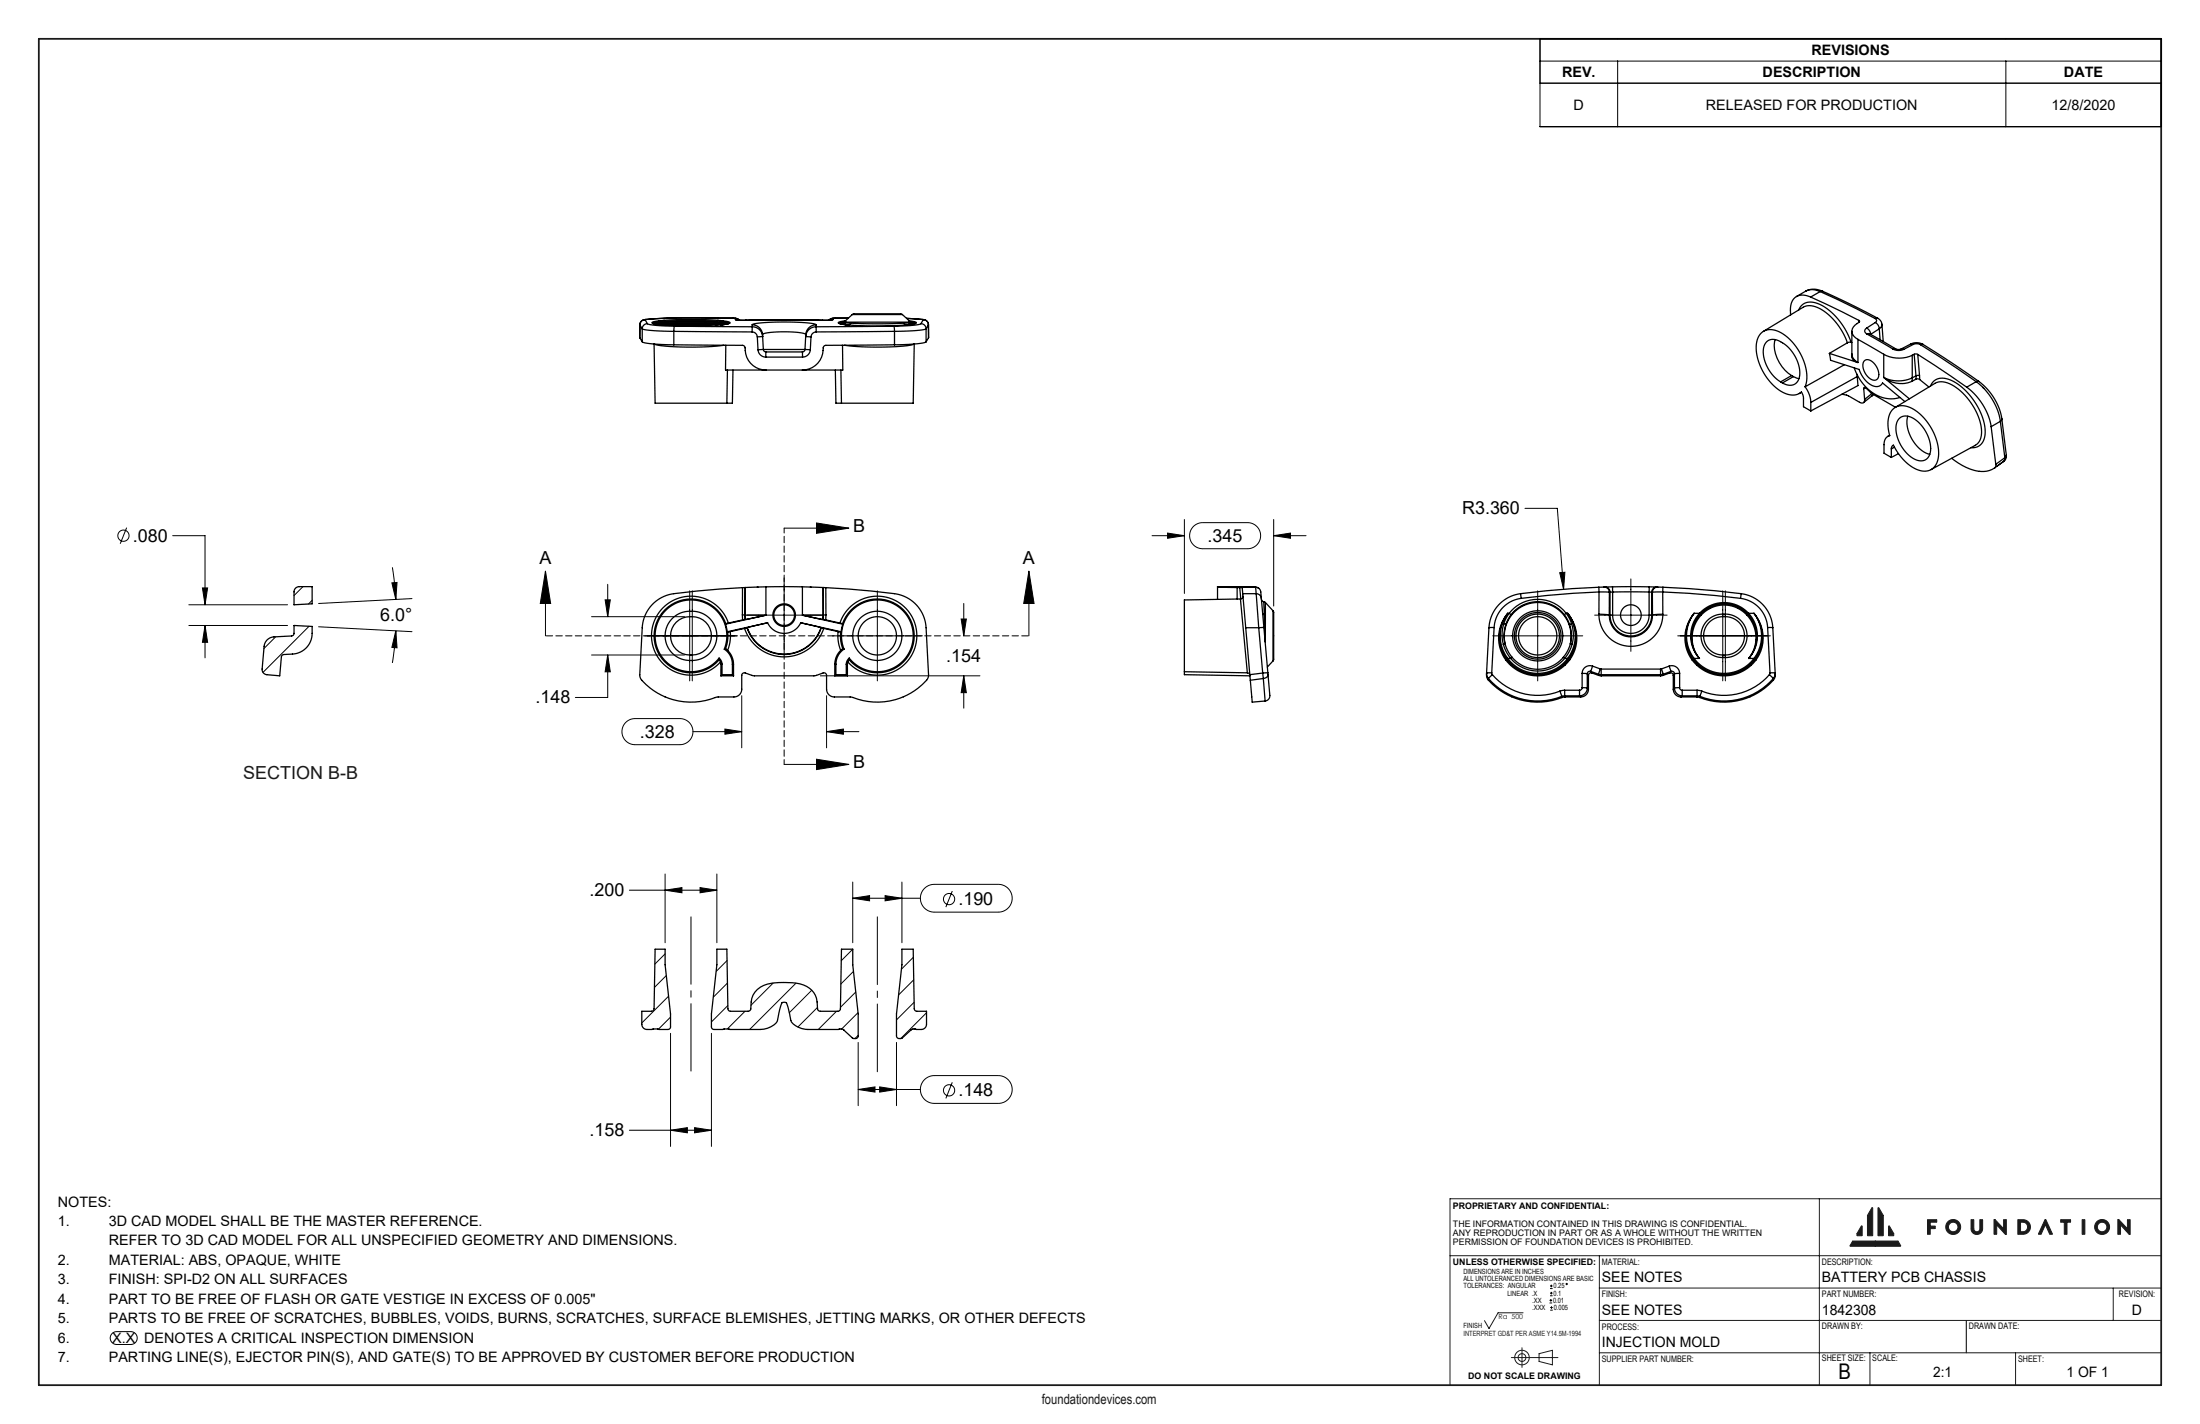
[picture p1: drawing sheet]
<svg xmlns="http://www.w3.org/2000/svg" width="432mm" height="279mm" viewBox="0 0 432 279" stroke-linecap="round" stroke-linejoin="round" font-family="sans-serif">
<g fill="none" stroke="#000" stroke-width=".2">
<path d="M304.1 255.7h.5M304.1 255.1h.5M304.2 252.8h.5M304.2 252.3h.5M304.2 254.2h.5M304.2 253.7h.5M304.3 257.1h.5M304.3 256.6h.5M304.4 254.9v.5M304.5 252.1v.5M304.5 253.5v.5M304.5 256.3v.5"/>
<path d="M385.9 259.1v6.3"/>
<circle cx="307.5" cy="251.9" r=".13"/>
</g>
<g fill="none" stroke="#191924" stroke-width=".2">
<path d="M357.1 235.2v36.6M367.4 237l.2 .1v5.3l-1 .1-.1-4zM368.6 237h.2l.8 1.5-.1 4-.9-.1zM378.3 239.3l1.8 .1v.4h-1.3v.8h1v.4l-1 .1v1.1l-.5-.1zM386.9 239.3l.5 .1v1.7a.59 .59 0 0 0 .6 .6 .59 .59 0 0 0 .6-.6v-1.7l.5-.1v1.8a1.14 1.14 0 0 1-1.1 1.1 1.14 1.14 0 0 1-1.1-1.1zM396.1 239.3h1a1.43 1.43 0 0 1 1.4 1.4 1.43 1.43 0 0 1-1.4 1.5l-1-.1zM396.6 239.8a1.01 1.01 0 0 1 1.4 .9 1.01 1.01 0 0 1-1.4 1zM401.4 239.3h.2l1.2 2.9-.5-.1-.8-1.8-.9 1.8h-.5zM404.5 239.3h1.9v.5h-.7v2.4l-.5-.1v-2.3h-.7zM408.7 239.3l.5 .1-.1 2.8-.4-.1zM424.1 235.2h-139.5v36.6M284.6 246.4h139.6"/>
<path d="M298.9 257.6h-4.9l-1.7 3.1-.9-1.6M313.9 252.7h110.3M313.9 246.4v25.4M313.9 259.1h110.2M363.6 243.5h8.9l.6 .9-9.9 .1zM365.3 240.6h.2v1.8h-1v-.4zM370.7 240.6h.1l.9 1.4-.1 .5-.9-.1zM391.9 240.3v1.8l-.5 .1v-2.9h.2l1.7 1.8M391.9 240.3h.1M391.9 240.3l1.7 1.9h.2l-.1-2.9-.4 .1v1.7M393.3 241.1h.1M414.8 252.7v6.4"/>
<path d="M416.2 240.3v1.8l-.5 .1v-2.9h.2l1.7 1.8M416.2 240.3h.1M416.2 240.3l1.7 1.9h.2l-.1-2.9-.4 .1v1.7M417.6 241.1h.1M296.6 266.4h9.2M298.7 264.4v3.9M302.1 265.6l2.6-.7v2.9l-2.6-.7zM313.9 265.4h110.3M367 265.4v6.4M395.6 265.4v6.4"/>
<circle cx="383.4" cy="240.7" r=".94"/>
<circle cx="383.4" cy="240.7" r="1.47"/>
<circle cx="412.6" cy="240.7" r=".94"/>
<circle cx="412.6" cy="240.7" r="1.47"/>
<circle cx="298.7" cy="266.4" r="1.43"/>
<circle cx="298.7" cy="266.4" r=".76"/>
</g>
<path d="M7.6 7.6h416.6v264.2h-416.6z" fill="none" stroke="#191924" stroke-width=".35"/>
<path d="M367.4 237l-.9 1.5 .1 4 1-.1v-5.3zM365.3 240.6l-.8 1.4v.5l1-.1v-1.8zM368.6 237v5.4l1 .1v-4l-.8-1.5zM370.7 240.6v1.8l.9 .1 .1-.5-.9-1.4zM363.6 243.5l-.5 .9 .1 .1 9.9-.1-.6-.9zM378.3 239.3v2.8l.5 .1v-1.1l1-.1v-.4h-1v-.8h1.3v-.4zM381.9 240.7a1.47 1.47 0 0 0 2.9 0 1.47 1.47 0 0 0-2.9 0zM382.4 240.7a.95 .95 0 0 1 1.9 0 .95 .95 0 0 1-1.9 0zM386.9 239.3v2.1a1.14 1.14 0 0 0 1.2 .8 1.14 1.14 0 0 0 1-1.1v-1.8l-.5 .1v1.8l-.2 .4-.4 .1-.4-.1-.2-.4v-1.8zM396.1 239.3v2.8l1 .1a1.43 1.43 0 0 0 1.4-1.5 1.43 1.43 0 0 0-1.4-1.4zM396.6 239.8l.8 .1 .5 .4v.7l-.4 .6-.9 .1zM391.4 239.3v2.8h.5v-1.8l1.7 1.9h.2v-2.9l-.5 .1v1.7l-1.7-1.8zM401.4 239.3l-1.3 2.8h.5l.9-1.8 .8 1.8 .5 .1-1.2-2.9zM408.7 239.3v2.8l.4 .1 .1-2.8zM411.1 240.7a1.5 1.5 0 0 0 3 0 1.5 1.5 0 0 0-3 0zM411.6 240.7a.95 .95 0 0 1 1.9 0 .95 .95 0 0 1-1.9 0zM415.7 239.3v2.8h.5v-1.8l1.7 1.9h.2v-2.9l-.5 .1v1.7l-1.7-1.8zM404.5 239.3v.5h.7v2.3l.4 .1 .1-2.4h.7v-.4z" fill-rule="evenodd" fill="#191924"/>
<g fill="none" stroke="#000" stroke-width=".2">
<path d="M302.3 16.3h121.9M302.3 12h121.9M302.3 7.6h121.9v17.3h-121.9zM317.5 12v12.9M393.7 12v12.9M299.3 99.7h6.4l1.2 15.9M24.9 103.5l-1.3 3.2M33.9 105.1h6.3v13.6M37.1 118.7h19.3M39.7 115.4h1l-.5 3.3zM59.5 115.1l-1.8 1.8M61.3 117.8l-.8 .7"/>
<path d="M76.9 114.4l1-.1-.2 3.3zM77 111.3l.7 6.3M80.9 117.4l-18.4 1M107.1 112.1l1 6.3h-2.1zM107.1 112.1v12.7M118.8 117.7h1l-.5 3.3zM119.3 114.6v6.4M135.4 115.9v17.7M135.9 115.9v17.7M153.9 103.6h12.7M153.9 113.4v14.6M160.3 102.6l6.3 1-6.3 1z"/>
<path d="M172.2 115.9v17.7M189.2 118.4v6.4M201.9 112.1l1.1 6.3h-2.1zM201.9 112.1v12.7M226.1 105.1h6.4M229.2 104.6l3.3 .5-3.3 .5zM232.5 101.9v14.5M234.2 103.3a2.56 2.56 0 0 1 1.8-.8h8.9a2.56 2.56 0 0 1 2.5 2.6 2.56 2.56 0 0 1-2.5 2.6h-8.9a2.56 2.56 0 0 1-2.3-1.6 2.56 2.56 0 0 1 .5-2.8zM250 105.1l3.3-.5v1zM250 101.9v17M250 105.1h6.3M301.8 115.9v17.7"/>
<path d="M306.1 112.4l1-.1-.2 3.3zM320.1 113.6v14.2M338.1 115.9v17.7M338.6 115.9v17.7M37.1 122.7h19.3M40.2 122.7v6.4M40.2 122.7l.5 3.3h-1zM54.1 124.9l-2.3 2.4M60.7 122.9l-9.1 9M62.5 123l18.4 .9M77.7 123.8l.2 3.3-1-.1zM77.7 123.8l-.7 6.3"/>
<path d="M116.1 121h18.3M116.1 128.5h18.3M119.3 128.5l.5 3.3h-1zM119.3 128.5v8.3h-6.4M126.5 124.8h18.2M145.6 136.5v10.2M146.6 120.7h14.6M161 132.6h31.3M162.2 136.5v10.2M163.4 124.8h17.6M188.7 121.5h1l-.5 3.3zM189.2 132.6l.5 3.3h-1z"/>
<path d="M189.2 132.6v6.4M293 124.8h17.6M313 120.7h14.2M329.3 124.8h18.2M122.8 141.8a2.56 2.56 0 0 1 1.8-.8h8.8a2.56 2.56 0 0 1 2.6 2.6 2.56 2.56 0 0 1-2.6 2.5h-8.8a2.56 2.56 0 0 1-2.3-1.5 2.56 2.56 0 0 1 .5-2.8zM136 143.6h9.6M142.3 143l3.3 .6-3.3 .5zM153.9 150h12.7M160.3 149l6.3 1-6.3 1zM162.2 143.6l3.3-.6v1.1zM162.2 143.6h6.4M123.5 174.7h17.2"/>
<path d="M130.5 174.7l3.3-.5v1zM130.5 171.5v13.5M137.4 174.2l3.3 .5-3.3 .5zM140.7 171.5v13.5M167.4 176.2l3.3-.5v1zM167.4 173.1v11.9M167.4 176.2h13.2M173.7 175.7l3.3 .5-3.3 .5zM177 173.1v11.9M181.4 174.3a2.73 2.73 0 0 1 2-.8h12.5a2.73 2.73 0 0 1 2.8 2.7 2.73 2.73 0 0 1-2.8 2.8h-12.5a2.73 2.73 0 0 1-2.5-1.7 2.73 2.73 0 0 1 .5-3zM186.9 174.8l-1.3 3.2M130.5 187.2l-2 2"/>
<path d="M130.7 191.5l-2.3 2.2M131.2 195.5l-5.2 5.2M131.6 199.6l-2.4 2.3M142.7 188.5l-2.1 2.1M142.8 192.9l-2.8 2.7M142.9 197.3l-3.3 3.2M146.2 198.4l-3.5 3.5M151.7 192.9l-4.3 4.3M156.2 192.9l-9.1 9.1M159.3 194.3l-4.4 4.4M160.4 197.7l-3.8 3.8M164.2 198.4l-3.6 3.6"/>
<path d="M167.4 186.3l-2.3 2.2M167.5 190.6l-2.5 2.5M168 194.6l-3 3M168.4 198.7l-3.2 3.2M179.3 187.8l-2.4 2.4M179.3 192.2l-2.9 3M179.4 196.7l-3.4 3.4M181.8 198.7l-5 5.1M131.6 202.8v22.1M139.6 202.8v22.1M168.4 213.8l3.3-.5v1zM168.4 203.1l-.6 .7"/>
<path d="M168.4 204.5v12.4M168.4 213.8h12.2M172.7 213.3l3.3 .5-3.3 .5zM176 204.5v12.4M181.4 211.8a2.73 2.73 0 0 1 2-.8h12.5a2.73 2.73 0 0 1 2.8 2.8 2.73 2.73 0 0 1-2.8 2.7h-12.5a2.73 2.73 0 0 1-2.5-1.7 2.73 2.73 0 0 1 .5-3zM186.9 212.4l-1.3 3.1M123.5 221.8h16.1M131.6 221.8l3.3-.5v1zM136.3 221.3l3.3 .5-3.3 .5zM22 261.6l.7-.3h3a1.26 1.26 0 0 1 1.2 1.2 1.26 1.26 0 0 1-1.2 1.3h-2.8a1.26 1.26 0 0 1-1.2-.8 1.26 1.26 0 0 1 .3-1.4z"/>
<circle cx="24.2" cy="105.1" r="1.1"/>
<circle cx="186.3" cy="176.4" r="1.1"/>
<circle cx="186.3" cy="213.9" r="1.1"/>
</g>
<path d="M201.9 124.8h-94.8" fill="none" stroke="#000" stroke-width=".2" stroke-dasharray="1.3 .6" stroke-dashoffset="-.1"/>
<path d="M153.9 103.6v46.4" fill="none" stroke="#000" stroke-width=".2" stroke-dasharray="1.3 .6" stroke-dashoffset=".3"/>
<path d="M172.2 179.9v30.4" fill="none" stroke="#000" stroke-width=".2" stroke-dasharray="15.2 1.3 1.3 1.3" stroke-dashoffset="1.9"/>
<path d="M135.6 179.9v30.3" fill="none" stroke="#000" stroke-width=".2" stroke-dasharray="15.2 1.3 1.3 1.3" stroke-dashoffset="2"/>
<g fill="#000">
<path d="M201.9 112.1l1.1 6.3h-2.1zM107.1 112.1l1 6.3h-2.1zM160.3 102.6l6.3 1-6.3 1zM160.3 149l6.3 1-6.3 1z"/>
<path d="M118.8 117.7h1l-.5 3.3zM119.3 128.5l.5 3.3h-1zM162.2 143.6l3.3-.6v1.1zM142.3 143l3.3 .6-3.3 .5zM229.2 104.6l3.3 .5-3.3 .5zM250 105.1l3.3-.5v1zM306.1 112.4l.8 3.2 .2-3.3zM172.7 213.3l3.3 .5-3.3 .5zM168.4 213.8l3.3-.5v1zM167.4 176.2l3.3-.5v1zM173.7 175.7l3.3 .5-3.3 .5zM130.5 174.7l3.3-.5v1zM137.4 174.2l3.3 .5-3.3 .5zM131.6 221.8l3.3-.5v1zM136.3 221.3l3.3 .5-3.3 .5zM39.7 115.4h1l-.5 3.3zM40.2 122.7l.5 3.3h-1zM77.7 123.8l.2 3.3-1-.1zM76.9 114.4l1-.1-.2 3.3z"/>
<path d="M189.2 132.6l.5 3.3h-1zM188.7 121.5h1l-.5 3.3z"/>
</g>
<g fill="none" stroke="#000" stroke-width=".25">
<path d="M354.4 57.1a3.6 3.6 0 0 1 3.3 .1M354.4 57.1a3.1 3.1 0 0 1 2.8 .1M354.4 57.1l-1.8 1.1M355.4 58.3a2.51 2.51 0 0 0-3.7 1l-.3 1v1.5M355.4 58.3l9.4 4.6M357.2 57.2l7.2 3.4 3.6 1.9M357.2 57.2l-1.8 1.1M357.7 57.2l5.4 2.4 5.4 2.8M357.7 57.2h-.5M125.6 66.3h.1M125.6 66.3l.5 .8M125.6 63.7v2.6"/>
<path d="M125.6 63.7h.1M125.6 63.7l.5 .8M126.1 64.5a22.8 22.8 0 0 0 6.2 .5M126.1 67.1a19.7 19.7 0 0 0 6.2 .6M126.1 64.5v2.6M126.6 62.7a1.02 1.02 0 0 0-1 1M126.6 62.7l.5 .8M126.6 62.7l-.3 .1a1.02 1.02 0 0 0-.7 .9M126.7 62.7h-.1M127.1 63.5a16 16 0 0 0 5.3 .5M127.1 63.5a1.02 1.02 0 0 0-1 1M128.1 63.4l1.6 .3"/>
<path d="M128.4 67.5l.2 11.6h14.1M128.4 67.5a36.4 36.4 0 0 0 10.4 .5l3.3-.3M129.2 63.4h.1M129.2 63.4l-.1 .1 1.7 .2M129.2 63.4l1.8 .2M129.3 63.4l-1 .1 1.4 .2M129.3 62.9l-1.4 .4 .4 .2 1.4 .2M129.3 62.9l.2 .3M129.4 63.4h-.2M129.4 63.4h1.8M129.5 63.2l.2 .2M129.5 63.2l-1.1 .1-.3 .1"/>
<path d="M129.7 63.7h1.1M130.3 62.9l5.1-.2 5.5 .2M130.3 62.9h-1M130.3 62.9l.2 .2M130.5 63.1l-1 .1M130.5 63.1h10.3M130.5 63.1l4.9-.2 5.4 .2M130.8 63.7l4.6 .2 5-.2M131 63.6l-.2 .1M131 63.6h1.7M131.2 63.4l-.2 .2M131.2 63.4h1.6"/>
<path d="M132.3 67.7l13.4 .1 .5 .3a4.2 4.2 0 0 0 4.1 4.5M132.3 65l15.3 .1M132.3 65v2.7M132.4 64l15.3 .1M132.4 64l-.1 1M132.7 63.6h5.8M132.8 63.4h5.6M132.8 63.4l-.1 .2M138.4 63.4l.1 .2M138.4 63.4h1.7M140 62.4h-6.8l-6.5 .3M140 62.4h.9"/>
<path d="M140 62.4h-7l-6.4 .3M140 62.4h.1M140.1 63.4l.2 .2M140.1 63.4h1.8M140.3 63.6h-1.8M140.3 63.6l.1 .1M140.4 63.7h1.1M140.8 63.1l.9 .1M140.9 62.4h2.9M140.9 62.4h.1M140.9 62.9h1M140.9 62.9l-.1 .2"/>
<path d="M141.7 63.2l-.2 .2M141.7 63.2l1.4 .2M141.9 63.4h.1M141.9 63.4l1.1 .1-1.5 .2M141.9 62.9l1.1 .2 .3 .2-.4 .2-1.4 .2M141.9 62.9l-.2 .3M142 63.4h.1M142 63.4l-1.7 .2M142 63.4l.2 .1-1.8 .2M142.5 67.7l-.1 4.9h7.9M142.8 72.6l-.1 6.5M143.1 63.4l-1.6 .3"/>
<path d="M143.8 62.4l.8 .1 .5 .3-.8-.3M143.8 62.4l.5 .1M143.8 62.4h.1M143.9 72.6l-.2 6.5h-1M144.3 62.7l2.1 .1M144.3 62.7l.4 .1M144.3 62.5v.2M144.7 62.8h1.7M146.4 62.8h.1M147.6 65.1a1.03 1.03 0 0 1 1 1M147.6 63.7a2.03 2.03 0 0 1 2.1 2M147.6 63.7a18.2 18.2 0 0 1 6.3-.5h1.8a11.5 11.5 0 0 1 4.5 .5"/>
<path d="M147.6 63.7l.1 .4M147.7 64.1a1.89 1.89 0 0 1 1.9 1.9l-1 .1M147.7 64.1l-.1 1M147.9 62.8h.1M147.9 62.8h-1.5M148.1 62.8h-.2M148.1 62.8h11.6M148.1 62.8h.1M148.6 66.1l.2 2.5M148.8 68.6a1.53 1.53 0 0 0 1.5 1.5M149.7 65.7a4.6 4.6 0 0 1 2.8-.6l4 .1 1.1 .2 .6 .3M149.7 65.7l.1 2.9"/>
<path d="M149.8 68.6l.1 .3 .4 .2M149.8 68.6h-1M149.8 68.6h8.2M150.3 70.1h7.2M150.3 72.6h7.2M150.3 69.1v1M150.3 69.1h7.2M157.5 69.1v1M158 68.6l-.1 .3-.4 .2M158 68.6h1M158.2 65.7l-.2 2.9M159 68.6a1.53 1.53 0 0 1-1.5 1.5"/>
<path d="M159.2 66.1l-.2 2.5M159.7 62.8h.2M159.7 62.8h.1M159.9 62.8h1.6M159.9 62.8h.1M160.2 64.1a1.89 1.89 0 0 0-2 1.9l1 .1M160.2 64.1v1M160.2 63.7a2.03 2.03 0 0 0-2 2M160.2 63.7v.4M160.2 65.1a1.03 1.03 0 0 0-1 1M161.5 62.8h-.1M163.1 62.8h-1.6"/>
<path d="M163.5 62.7l-2.1 .1M163.5 62.7l-.4 .1M163.5 62.5v.2M164 72.6l.1 6.5h1.1M164 62.4l-.8 .1-.5 .3 .8-.3M164 62.4l-.5 .1M164 62.4h.1M165 72.6l.2 6.5M165.4 67.7v4.9h-7.9M165.5 63.4l-.3 .1 .3 .1M165.5 63.4l-.7 .1 1.5 .2M165.5 63.6l1.1 .1"/>
<path d="M165.6 63.3h.4M165.6 63.3h.1M165.6 63.3l-.2 .1M165.6 63.2v.1M165.7 63.2l-1 .2 1.6 .3M165.9 62.9l-1.1 .2-.3 .2 .4 .2 1.4 .2M166 63.3l1 .1M166 63.3l-.5 .3M166 63.2h12.3M166 63.2v.1M166 63.2h-.4M166.3 63.7h.3"/>
<path d="M166.5 62.4h-2.5M166.6 63.7a65.3 65.3 0 0 0 11.2 0M167 63.4l-.4 .3M167 63.4l5.2 .1 5.2-.1M167.3 61.7l.3-.1h9.2l.3 .1M167.3 61.7h9.8M167.3 61.7l-1.7 1.5M175.4 64l-15.2 .1M175.4 64l.2 1M175.6 65l-15.4 .1M175.6 67.7l-13.5 .1-.5 .3a4.2 4.2 0 0 1-4.1 4.5M175.6 65v2.7"/>
<path d="M177.1 61.7l1.7 1.5M177.4 63.4l.4 .3M177.8 63.7h.3M178.3 63.2l.1 .1M178.3 63.2h.5M178.4 63.3l-1 .1M178.4 63.3l.5 .3M178.5 62.9h.1M178.5 62.9l1.4 .4-.4 .2-1.4 .2M178.7 63.2l1 .2-1.6 .3M178.8 63.2v.1M178.8 63.3h-.4"/>
<path d="M178.8 63.3l.2 .1M178.9 63.6l-1.1 .1M178.9 63.4l.7 .1-1.5 .2M178.9 63.4l.3 .1-.3 .1M179.4 67.5a36.4 36.4 0 0 1-10.4 .5l-3.3-.3M179.4 67.5l-.2 11.6h-14M180.8 63.5a16 16 0 0 1-5.4 .5M180.8 63.5a1.02 1.02 0 0 1 1 1M181.1 62.7l-3.2-.2 3.3 .2M181.1 62.7h.1M181.2 62.7l.4 .1a1.01 1.01 0 0 1 .6 .9M181.2 62.7a1.02 1.02 0 0 1 1 1"/>
<path d="M181.2 62.7l-.4 .8M181.8 64.5a22.8 22.8 0 0 1-6.2 .5M181.8 67.1a19.7 19.7 0 0 1-6.2 .6M181.8 64.5v2.6M182.2 63.7v2.6M182.2 63.7l-.4 .8M182.2 63.7h.1M182.2 63.7l.1 2.6M182.2 66.3l-.4 .8M182.3 66.3h-.1M348.4 66.6a6.7 6.7 0 0 0 2.6 6.6l.6 .5M349.5 74.9a7 7 0 0 1-3.2-7.1 2 2 0 0 1 3.2-.8 7 7 0 0 1 3.6 7.3 2 2 0 0 1-3.3 .8"/>
<path d="M349.5 74.9l.3 .2M351.6 73.7l.4 .2M351.6 73.7l-2.1 1.2M352 73.9l1.1 .4M352 73.9l-2.2 1.2M353 60.8a2.66 2.66 0 0 1 3.9-1.2 12.9 12.9 0 0 1 6.4 7.6M353.6 77l-.5 .2M353.9 60.3l-7.8 4.7M353.9 60.3a4.3 4.3 0 0 1 4.6 1.1 13.3 13.3 0 0 1 4.1 5.9M354.3 75.9a9 9 0 0 0-2.1-8.3 6.4 6.4 0 0 0-5.1-2.9 3 3 0 0 0-2.4 3.4 10.5 10.5 0 0 0 6.1 9.2 2.8 2.8 0 0 0 2.8-.4l.3 .9 .1 2 1.4 .8M354.3 75.9a5.4 5.4 0 0 1 1.1 3.1M355.4 79v1.6"/>
<path d="M359.1 69.3l.2 1.4 5.6 1.8a4.6 4.6 0 0 0 3.5 3.4l.5-.2 .6-.6 4.4 3.7M359.1 69.3l5.6 1.8M361.5 77.3l1.1 .3 2.4 1.3a.58 .58 0 0 0 .7 .1 .58 .58 0 0 0 .3-.6M362 71.6l-7.7 4.3M362.6 67.3l-3.5 2M363.3 67.2l-.7 .1M363.3 67.2h.2M363.5 69.5a1.38 1.38 0 0 0 1.2 1.6M363.5 69.5a1.98 1.98 0 0 0 1.2 1.6M363.5 65v4.5M363.9 72.2a8.4 8.4 0 0 0 7.2 6.1l1.8-.3M364.5 73.4v.5"/>
<path d="M364.5 73.9l.2 1.8-9.3 4.9M364.5 73.9l-9.1 5.1M364.7 66.6l5 2.9M364.7 71.1h.1M364.7 66.6v4.5M364.8 62.9l.2 .2-.1 .2M364.8 62.9l.1 .3M364.9 63.3l-.4 .2a1.65 1.65 0 0 0-1 1.6 1.65 1.65 0 0 0 1.2 1.5M365.8 76.2l.1-.2 .2 .1 1.4 1.2 4.5 2.6M365.8 76.2l.2 2.2M365.9 70.8a1.41 1.41 0 0 1 2 .6 2.42 2.42 0 0 1 .5 3.1 1.94 1.94 0 0 1-2.4-1.4 2.21 2.21 0 0 1-.1-2.3zM366.1 76l-.3 .2"/>
<path d="M366.4 64.4a.63 .63 0 0 0-.4 .6 .63 .63 0 0 0 .4 .5M366.4 64.4a1.51 1.51 0 0 1 .8 1.2l1.7-1.1M366.4 65.5l5.1 3M366.9 65.5h.1M366.9 65.5h-.5M366.9 65.5l5.1 2.9M367.4 77.2l-1.4 1.2M367.4 77.6l-1.6 1.4M367.6 77.4l-.2 .2M367.7 77.4l-.3 .2M368 62.5l.2 .1a.4 .4 0 0 1-.1 .7M368.1 63.3a1.51 1.51 0 0 1 .8 1.2"/>
<path d="M368.1 63.3l-1.7 1.1M368.5 62.4a1.48 1.48 0 0 1 .9 1.2M368.5 62.4l-.5 .1M368.9 64.5l.1 2.2M369.4 63.6l-.2 .6-.3 .3M369.4 63.6l.2 3.4M369.7 69.5a6.3 6.3 0 0 0 5.6 .2M369.7 74.1h.1M369.7 74a6.4 6.4 0 0 0 5.6 .1M369.7 74.1a5.4 5.4 0 0 0 5.6 .7M369.7 69.5v4.5M369.7 74.1l5.1 4.2"/>
<path d="M371.5 68.5a2.36 2.36 0 0 0 2.1 .1M372 80l7.8-4.8a3.9 3.9 0 0 1 4.2 .9 12 12 0 0 1 4.9 9 2.56 2.56 0 0 1-1.2 2.3l-8.7 4.7M372 68.4l-.5 .1M372 68.4l.5 .2 .7-.1M373.2 68.5l.4 .1M375 67.5l-1.8 1M375 67.5l.5 .1M375 67.5a2.55 2.55 0 0 1 2.4 .1M375.3 74.1v.7M375.3 69.7v4.4M375.5 67.6l.8-.2 .6 .2M375.5 67.6l-1.9 1"/>
<path d="M375.7 69.5h.7M375.7 69.5l-.4 .2M375.7 69.5l.4 4.3M376.1 73.8v.6M376.1 73.8l-.8 .3M376.1 74.4l.7 .1M376.1 74.4l-.8 .4M376.4 69.5l9.6 6.5M376.4 69.5l.4 4.2M376.8 73.7v.8M376.8 73.7l-.7 .1M376.8 74.5l1.8 1.4"/>
<path d="M376.9 67.6l11 7.3M377.4 67.6l5.5 3.5 5.5 3.7M377.4 67.6h-.5M378.9 75.7a2.66 2.66 0 0 1 3.9-1.2 12.7 12.7 0 0 1 6.8 10.4 2.6 2.6 0 0 1-2.8 2.9M386 76a12.4 12.4 0 0 1 4.8 7.7M387.9 74.9a12.2 12.2 0 0 1 4.7 7.8M387.9 74.9l-1.9 1.1M388.4 74.8a11.6 11.6 0 0 1 4.5 7.4M388.4 74.8l-.5 .1M389.2 76l.2 .2M370.9 85.4l-.4 .2M371.2 88.1l.1-.5 .3-.3a8.8 8.8 0 0 0 5.8 5.1 2.78 2.78 0 0 0 3.1-2.9 10.5 10.5 0 0 0-6-9.7 2.82 2.82 0 0 0-3.9 2.8v1.2l.3 1.7a1.59 1.59 0 0 0-1.1 1.8v1.6l1.4 .9"/>
<path d="M371.2 88.1v1.7M371.8 87.7l-.6 .4M372.6 89l-1.4 .8M372.7 82.1a2.49 2.49 0 0 1 3.5 .4 7 7 0 0 1 2.6 6.7 1.98 1.98 0 0 1-3.2 .8 7.1 7.1 0 0 1-3.3-7zM374.4 81.7a6.8 6.8 0 0 0 4.4 7.4M383.1 89.9a9.3 9.3 0 0 0 6.9 2.5l1.5-.6M390.8 83.7l.9 7.4M391.7 91.1l-.2 .7M392.6 82.7l-1.8 1M392.6 82.7l.9 7.1M392.9 82.2l-.3 .5M392.9 82.2l.9 7.1"/>
<path d="M393.2 90.5l-1.2 1M393.3 90.5l-1.8 1.3M393.5 89.8l-1.8 1.3M393.5 89.8l-.2 .7M393.8 89.3a1.23 1.23 0 0 1-.5 1.2M393.8 89.3l-.3 .5M58 115.4l.7-.3h2.6v3.4l-3.6 .2v-2.6zM145.7 115.3a133.2 133.2 0 0 0-14.4 1.4 7.1 7.1 0 0 0-5.2 6.5l-.5 9.5a2.59 2.59 0 0 0 1.2 1.6 13.1 13.1 0 0 0 13.9 2.5h3.4a1.52 1.52 0 0 0 1.5-1.6v-2.8l.2-.3 .3-.1 2 .6h11.7l2-.6 .4 .4v2.8a1.52 1.52 0 0 0 1.6 1.6h3.1a14.1 14.1 0 0 0 10.4-.1 11.3 11.3 0 0 0 4.9-3.7v-.6l-.4-9.2a7.1 7.1 0 0 0-6.2-6.7l-9-.9-4.5-.3M145.7 115.3v5.3M146.2 115.3h-.5M146.2 115.3v5.4M146.3 115.3v5.4"/>
<path d="M146.3 115.3h-.1M148.8 115.2h-.2M150.3 115.1l-4 .2M150.3 115.1h7.2M150.3 115.1v5.6M157.5 115.1l4 .2M157.5 115.1v5.6M159 115.2h.2M161.5 115.3v5.4M161.5 115.3h.1M161.6 115.3h.5M161.6 115.3v5.4"/>
<path d="M162.1 115.3v5.3M239 115.1l3.8 .2M239 115.1v2.5M241.5 115.1l1.5 .1M241.5 115.1h.3M241.5 115.1h-2.5M241.5 115.1l1.4 .1M241.5 115.1h.1M242.8 115.3h.5M242.8 115.3v2.2M242.9 115.2h2.6M243 115.2h2.5"/>
<path d="M243 115.2h-.1M243.3 115.3h.5l.1 1.2M243.3 115.3l.2 2.2M243.5 117.5l-11 .2v14.1M243.5 117.5l1.3 14.5M243.9 116.5l.6 6.7M243.9 116.5h2.7M244 117a.51 .51 0 0 1-.5 .5M245.5 115.2a2.38 2.38 0 0 1 1.6 .3M245.5 115.2h.9M245.5 115.2h.1M246.4 115.2l.2 1.3"/>
<path d="M246.4 115.2a1.24 1.24 0 0 1 1.1 1.6l.1 .6M246.6 116.5l.5 6.7M246.6 116.5a1.01 1.01 0 0 1 1 .9M247.6 117.4l.5 5.7M247.6 117.6l.1 .3 .3 .2M248 118.1l.4 .1M248 118.1l.2 2.5M248.4 118.2v4.3M248.4 118.2l1.5 1.6M249.9 119.8l.1 .4v9.1l-.1 .4M249.9 119.8v9.9M298.4 116.5a7.1 7.1 0 0 0-6.2 6.7"/>
<path d="M298.4 116.5l.2 .9M298.6 117.4a6.1 6.1 0 0 0-5.3 5.7M313.8 115.2v.9M313.8 115.2l-5.1 .3-10.3 1M313.8 116.1l-5.1 .3-10.1 1M313.8 116.1l2.1 .1M313.8 116.1v4.4M314.8 115.2h-1M314.8 115.2a1.02 1.02 0 0 1 1.1 1M315 115.2a1.02 1.02 0 0 1 1 1M315 115.2h-.2M315.9 116.2v4.5"/>
<path d="M316 116.2h-.1M316 116.2v4.5M316.5 115.1v1.1M316.5 115.1l-1.5 .1M316.5 115.1h7.2M316.5 116.2h-.5M316.5 116.2h7.2M316.5 116.2v4.5M323.7 116.2h.5M323.7 116.2v4.5M323.7 115.1v1.1M323.7 115.1l1.5 .1"/>
<path d="M324.2 116.2h.1M324.2 116.2v4.5M324.3 116.2v4.5M325.2 115.2a1.02 1.02 0 0 0-1 1M325.2 115.2h.2M325.4 115.2a1.02 1.02 0 0 0-1.1 1M325.4 115.2h1M326.3 116.1l5.2 .3 10.1 1M326.3 116.1l-2 .1M326.3 116.1l.1 4.4M326.4 115.2l-.1 .9M326.4 115.2l5.1 .3 10.3 1"/>
<path d="M335.5 119.2l.1 .2M335.5 119.2a6.3 6.3 0 0 1 5.8 0M335.5 119.2l-1.8 1.3M335.6 119.4l-1.7 1.3M335.6 119.4a6 6 0 0 1 5.6 0M341.2 119.4l1.6 1.3M341.3 119.2l-.1 .2M341.3 119.2l1.7 1.3M341.6 117.4a6.1 6.1 0 0 1 5.3 5.7M341.8 116.5l-.2 .9M341.8 116.5a7.1 7.1 0 0 1 6.2 6.7M52.5 125.5l1-.5 3.9-.3 .3-.3v-1.7l3.6 .2v1.4a4.1 4.1 0 0 1-3.9 4l-1.8 .1-.3 .3-.4 3.9-2.5-.2a1.02 1.02 0 0 1-1-1.1l.5-4.8z"/>
<path d="M131.8 121.5a5.1 5.1 0 0 1 5.7-1.3 5.1 5.1 0 0 1 3.2 5 5.1 5.1 0 0 1-5.1 4.4 5.1 5.1 0 0 1-5-4.4 4.8 4.8 0 0 1 1.2-3.7zM132.7 122.1a4.2 4.2 0 0 1 6.6 1.2 3.9 3.9 0 0 1-.7 4.1 3.9 3.9 0 0 1-4 1 3.8 3.8 0 0 1-1.9-6.3zM141.1 129.1l.1 .3M141.1 129.1a1.52 1.52 0 0 1 .6 1.2M141.2 129.4l.2 .5M141.4 129.9l.1 .4M141.5 132.6h2.5M141.5 130.3h.2M141.5 130.3v2.3M141.7 132.4l-.2 .2M141.7 132.4h2M141.7 130.3v2.1"/>
<path d="M142.2 127.4a7 7 0 0 0-6.9-9.7 7 7 0 0 0-5.9 10.3 7 7 0 0 0 11.7 1.1M142.2 127.4a3.6 3.6 0 0 1 1.5 2.9M142.4 122.5l.3 1.5M142.4 127.3l-.2 .1M142.4 127.3l.4 .3M142.5 122.4a7.2 7.2 0 0 0-10.4-3.9 7.2 7.2 0 0 0-2.1 10.9 7.2 7.2 0 0 0 11.2 0M142.5 122.4l-.1 .1M142.7 124h.1M142.8 127.6a3.8 3.8 0 0 1 1.2 2.7M142.8 124v1.9l-.4 1.4M143 122.2l-.5 .2M143 122.2a7.8 7.8 0 0 0-11.1-4.3 7.8 7.8 0 0 0-2.3 11.6 7.8 7.8 0 0 0 11.8 .4"/>
<path d="M143.3 123.9l-.5 .1M143.3 123.9v2.2l-.5 1.5M143.7 132.4l.3 .2M143.7 130.3v2.1M143.7 130.3h.3M144 130.3v2.3M145.7 120.6l.5 .1M145.7 120.6l.1 1M145.8 121.6l-2.8 .6M146.1 123.3a8.2 8.2 0 0 0 7.8 5.6 8.2 8.2 0 0 0 7.8-5.6M146.1 123.3l-2.8 .6M146.2 120.7l.1 .8"/>
<path d="M146.2 120.7h.1M146.3 121.5l-.5 .1M146.3 121.5h.1M146.3 120.7v.8M146.3 120.7h4M146.6 123.2l-.5 .1M146.6 123.2a7.7 7.7 0 0 0 7.3 5.2 7.7 7.7 0 0 0 7.3-5.2M146.7 123.2a7.6 7.6 0 0 0 7.2 5.1 7.6 7.6 0 0 0 7.2-5.1M146.7 123.2h-.1M150.3 120.7l-4 .8M150.3 120.7h.1M150.3 120.7l-7.9 1.8"/>
<path d="M150.7 122.2l-4 1M150.7 122.2a3.6 3.6 0 0 0 3.2 2.1 3.6 3.6 0 0 0 3.3-2.1M150.7 122.2l-8 1.8M157.2 122.2l3.9 1M157.2 122.2l7.9 1.8M157.5 120.7l4 .8M157.5 120.7h4M157.5 120.7h.1M157.5 120.7l7.9 1.8M161.1 123.2h.1M161.2 123.2l.5 .1M161.5 120.7v.8"/>
<path d="M161.5 120.7h.1M161.6 121.5l.5 .1M161.6 121.5h-.1M161.6 120.7v.8M161.7 123.3l2.8 .6M162.1 121.6l2.8 .6M162.1 120.6l-.5 .1M162.1 120.6v1M163.8 132.6h2.5M163.8 130.3h.3M163.8 130.3v2.3M164.1 132.4h2"/>
<path d="M164.1 130.3v2.1M164.1 132.4l-.3 .2M164.5 123.9l.5 .1M164.5 123.9v1.6l.5 2.1M164.9 122.2l.5 .2M164.9 122.2a7.8 7.8 0 0 1 11-4.3 7.8 7.8 0 0 1 2.4 11.6 7.8 7.8 0 0 1-11.9 .4M165 124v1.9l.4 1.4M165 127.6a3.8 3.8 0 0 0-1.2 2.7M165.1 124h-.1M165.4 122.4a7.2 7.2 0 0 1 10.4-3.9 7.2 7.2 0 0 1 2 10.9 7.2 7.2 0 0 1-11.1 0M165.4 122.4v.1M165.4 127.3l-.4 .3"/>
<path d="M165.4 127.3l.3 .1M165.4 122.5l-.3 1.5M165.7 127.4a3.6 3.6 0 0 0-1.6 2.9M165.7 127.4a7 7 0 0 1 6.8-9.7 7 7 0 0 1 6 10.3 7 7 0 0 1-11.8 1.1M166.1 130.3h.2M166.1 132.4l.2 .2M166.1 130.3v2.1M166.3 130.3v2.3M166.4 129.9l-.1 .4M166.7 129.4l-.3 .5M166.7 129.1a1.53 1.53 0 0 0-.6 1.2M166.7 129.1v.3"/>
<path d="M232.5 131.8l12.3 .2M232.5 131.8v.6l12.8 .2M244.5 123.2h2.6M244.5 123.2l.8 9.2M244.8 132l.4 .1 .1 .4M245.3 132.4l.1 1.1M245.4 133.5l.4 4.3M247.1 123.2l.7 8.9M247.8 120.3l.4 .3M247.8 132.1l-2.5 .3M247.8 132.1l.2 1M248 133.1l-2.6 .4"/>
<path d="M248 133.1l.3 4.4M248 122.4l.2 .1M248.1 123.1l-1 .1M248.1 123.1l.7 8.9M248.2 120.6v1.9M248.2 122.5h.2M248.2 122.5l.1 3.3M248.3 137.5l-2.5 .3M248.4 122.5l-.1 3.5M248.8 132l-1 .1M248.8 132l.1 .4M248.9 132.4l.3 3.8a1.07 1.07 0 0 1-.9 1.3"/>
<path d="M248.9 132.4a.89 .89 0 0 1-.9 .7M249.9 129.7l-1.2 1.2M291.8 132.1l.1 .5 .2 .5M291.8 132.1a1.76 1.76 0 0 0 .3 1.4M292.1 133.1a12.8 12.8 0 0 0 14.4 3.5M292.1 133.1v.4M292.1 133.5a13 13 0 0 0 14.5 3.4M292.2 123.2l-.4 8.9M292.8 132l.1 .4M292.8 132l-1 .1M292.9 132.4a11.8 11.8 0 0 0 13.3 3.2M292.9 132.4l-.8 .7"/>
<path d="M293.3 123.1l-1.1 .1M293.3 123.1l-.5 8.9M295.1 126.4l.7 1.8 .7 1M295.2 122.4l-.4 2.2 .3 1.8M295.2 122.4l.4 .1M295.4 126.3l.7 1.7 .7 1M295.4 126.3l-.3 .1M295.5 129.5l1 1.1M295.6 122.5a6.8 6.8 0 0 0-.2 3.8M295.6 122.5h.1M295.7 122.5l-.5 2.1 .2 1.7M295.7 122.5a6.5 6.5 0 0 1 6.1-4.3 6.5 6.5 0 0 1 6.2 4.3"/>
<path d="M295.7 129.3l-.2 .2M295.7 129.3l1 1.1M295.9 129.2l-.2 .1M295.9 129.2a7.4 7.4 0 0 0 11.8 0M295.9 129.2h.6M295.9 120.3a7.4 7.4 0 0 0-.4 9.2M295.9 120.3a7.4 7.4 0 0 0-.2 9M295.9 120.3a7.3 7.3 0 0 0 0 8.9M295.9 120.3h.3M296.2 120.3a7.1 7.1 0 0 1 11.2 0M296.2 120.3l.4 .3M296.2 120.3l-1 2.1"/>
<path d="M296.5 130.6a7.9 7.9 0 0 0 10.6 0M296.5 129.2a6.9 6.9 0 0 0 10.6 0M296.6 120.6a6.6 6.6 0 0 1 10.4 0M296.6 120.6l-1 1.9M296.7 130.4a7.6 7.6 0 0 0 10.2 0M296.7 130.4l-.2 .2M296.8 129a6.6 6.6 0 0 0 10 0M296.8 129l-.3 .2M306.2 135.6l.3 1M306.5 136.6l.1 .3M306.8 129l.3 .2M306.9 130.4l.2 .2"/>
<path d="M307 120.6l1 1.9M307.1 129.2h.6M307.1 135.4l-.9 .2M307.1 136.5l-.6 .1M307.1 135.4v1.1M307.1 136.5v.3M307.1 135.4h2.9M307.1 136.5h2.9M307.1 136.8l-.5 .1M307.1 136.8h3.1M307.4 120.3l-.4 .3M307.4 120.3l1.1 2.1"/>
<path d="M307.4 120.3h.3M307.7 120.3a7.4 7.4 0 0 1 .4 9.2M307.7 120.3a7.4 7.4 0 0 1 .2 9M307.7 120.3a7.3 7.3 0 0 1 0 8.9M307.7 129.2l.2 .1M307.9 129.3l.2 .2M307.9 129.3l-1 1.1M308 122.5l.4 2.1-.2 1.7M308 122.5h.1M308.1 129.5l-1 1.1M308.2 126.3l-.4 1.2-1 1.5M308.2 126.3l.4 .1"/>
<path d="M308.5 122.4l-.5 .1M308.5 122.4a7 7 0 0 1 .1 4M308.6 126.4l-.5 1.2-1 1.6M310 135.4v1.1M310 136.5l.2 .3M310.5 134.9a.51 .51 0 0 1-.5 .5M310.5 134.9l1 .1M310.5 132.1l1 .1M310.5 132.1v2.8M311.5 135a1.53 1.53 0 0 1-1.5 1.5M311.5 132.2v2.8M311.5 135l.3 .2"/>
<path d="M311.5 132.2l.3 .3M311.8 135.2a1.52 1.52 0 0 1-1.6 1.6M311.8 132.5v2.7M312.2 131.7l-.4 .1-.3 .4M312.2 131.7l1.5 .6M312.2 131.7l.3 .3M312.5 132l-.5 .1-.2 .4M312.5 132l1.2 .5M312.6 130.7a1.53 1.53 0 0 0-2.1 1.4M312.6 130.7l-.4 1M312.6 130.7l1.5 .5M313.7 132.3l.6 .1"/>
<path d="M313.7 132.5l.6 .1M313.7 132.3v.2M313.8 120.5a6.3 6.3 0 0 0 6.3 6.3 6.3 6.3 0 0 0 6.3-6.3M313.8 120.5l2.1 .2M314.1 131.2l.2 .1M314.1 131.2l-.4 1.1M314.3 131.3v1.1M314.3 132.6h11.6M314.3 132.4h11.6M314.3 131.3h11.6M314.3 132.4v.2M315.9 120.7a4.2 4.2 0 0 0 4.2 4.3 4.2 4.2 0 0 0 4.2-4.3"/>
<path d="M315.9 120.7h.1M316 120.7a4.1 4.1 0 0 0 4.1 4.1 4.1 4.1 0 0 0 4.1-4.1M316 120.7h.5M316.5 120.7a3.6 3.6 0 0 0 3.6 3.6 3.6 3.6 0 0 0 3.6-3.6M323.7 120.7h.5M324.2 120.7h.1M325.9 131.3v1.1M325.9 132.4v.2M326.1 131.2l-.2 .1M326.1 131.2l.3 1.1M326.4 120.5l-2.1 .2M326.4 132.3l-.5 .1"/>
<path d="M326.4 132.5l-.5 .1M326.4 132.3v.2M327.6 130.7a1.52 1.52 0 0 1 2.1 1.4M327.6 130.7l.4 1M327.6 130.7l-1.5 .5M327.7 132l.5 .1 .2 .4M327.7 132l-1.3 .5M328 131.7l.4 .1 .3 .4M328 131.7l-1.6 .6M328 131.7l-.3 .3M328.4 135.2a1.52 1.52 0 0 0 1.6 1.6M328.4 132.5v2.7"/>
<path d="M328.7 135a1.53 1.53 0 0 0 1.5 1.5M328.7 132.2v2.8M328.7 135l-.3 .2M328.7 132.2l-.3 .3M329.7 134.9a.51 .51 0 0 0 .5 .5M329.7 134.9l-1 .1M329.7 132.1l-1 .1M329.7 132.1v2.8M330 136.8h3M330.2 135.4v1.1M330.2 135.4h2.9M330.2 136.5h2.9"/>
<path d="M330.2 136.5l-.2 .3M332.1 129.5l1 1.1M332.3 129.3l-.2 .2M332.3 129.3l.9 1.1M332.5 129.2l-.2 .1M332.5 129.2a7.4 7.4 0 0 0 11.8 0M332.5 129.2h1.1M332.5 120.3a7.4 7.4 0 0 0-.4 9.2M332.5 120.3a7.4 7.4 0 0 0-.2 9M332.5 120.3a7.3 7.3 0 0 0 0 8.9M332.5 120.3h1.1M333 136.8l.6 .1"/>
<path d="M333.1 130.6a7.9 7.9 0 0 0 10.6 0M333.1 135.4l.9 .2M333.1 136.5l.6 .1M333.1 135.4v1.1M333.1 136.5l-.1 .3M333.2 130.4l-.1 .2M333.2 130.4a7.6 7.6 0 0 0 10.3 0M333.6 120.3a6.6 6.6 0 0 1 9.6 0M333.6 120.3a6.5 6.5 0 0 0 0 8.9M333.6 120.3l.1 .2M333.7 136.6l-.1 .3M333.7 120.5a6.5 6.5 0 0 0-.1 8.7"/>
<path d="M333.7 120.5l.2 .2M333.9 120.7a6.4 6.4 0 0 0-.3 8.5M334 135.6l-.3 1M338.1 120.5a4.3 4.3 0 0 0-4.2 4.3 4.3 4.3 0 0 0 4.2 4.2M338.1 120.5v.5M338.1 128.5v.5M338.1 121a3.8 3.8 0 0 0-3.7 3.8 3.8 3.8 0 0 0 3.7 3.7M338.1 128.5h.5M338.1 121h.5M338.1 129h.5M338.1 120.5h.5M338.6 120.5a4.3 4.3 0 0 1 4.3 4.3 4.3 4.3 0 0 1-4.3 4.2"/>
<path d="M338.6 128.5v.5M338.6 121a3.8 3.8 0 0 1 3.8 3.8 3.8 3.8 0 0 1-3.8 3.7M338.6 120.5v.5M342.8 120.7a6.4 6.4 0 0 1 .4 8.5M343 120.5a6.5 6.5 0 0 1 .2 8.7M343 120.5l-.2 .2M343.2 120.3a6.5 6.5 0 0 1 0 8.9M343.2 120.3l-.2 .2M343.2 120.3h1.1M343.2 129.2h1.1M343.5 130.4l.2 .2M344.3 120.3a7.4 7.4 0 0 1 .4 9.2"/>
<path d="M344.3 120.3a7.4 7.4 0 0 1 .2 9M344.3 120.3a7.3 7.3 0 0 1 0 8.9M344.3 129.2l.2 .1M344.5 129.3l.2 .2M344.5 129.3l-1 1.1M344.7 129.5l-1 1.1M346.9 123.1l1.1 .1M346.9 123.1l.5 8.9M347.3 132.4a11.8 11.8 0 0 1-13.3 3.2M347.3 132.4l.7 .7M347.4 132l-.1 .4M347.4 132l1 .1"/>
<path d="M348 123.2l.4 8.9M348 133.5a13 13 0 0 1-14.4 3.4M348 133.1a12.8 12.8 0 0 1-14.3 3.5M348 133.1v.4M348.4 132.1l-.1 .5-.3 .5M348.4 132.1a1.76 1.76 0 0 1-.4 1.4M128.6 186.2h1.9a72.3 72.3 0 0 0 .8 9.8l.3 2.9v2.6a.51 .51 0 0 1-.5 .5h-4.1a1.01 1.01 0 0 1-1-1v-2.6h1.9l.3-.1 .2-.3zM140.7 186.2h2l.2 11.9 .5 .3h3.4l.4-.1 .2-.3a4.4 4.4 0 0 1 4.3-5.1l2.2-.1a7.1 7.1 0 0 1 5.4 1.5 4.8 4.8 0 0 1 1.2 3.8l.5 .3h3.4l.5-.2 .3-12h2.2v3.1l1 9.6v4.4a.51 .51 0 0 1-.5 .5l-.6-.1-2-1.8-6.7 .1a3.9 3.9 0 0 1-3.4-1.8l-.7-3-.1-.4-.5-.2-.4 .2-.2 .5-.7 2.9a3.5 3.5 0 0 1-3.3 1.8h-9.2a.51 .51 0 0 1-.5-.5v-2.6l1.1-9.6zM177 186.2h2.2l.2 11.7 .2 .3 .2 .2h2v2.6a1.01 1.01 0 0 1-1 1l-1.8-.1-1.9 1.8-.6 .1a.51 .51 0 0 1-.5-.5v-4.4l1-9.6z"/>
<circle cx="153.9" cy="120.7" r="2.03"/>
<circle cx="153.9" cy="120.7" r="2.22"/>
<circle cx="172.2" cy="124.8" r="4.8"/>
<circle cx="172.2" cy="124.8" r="3.8"/>
<circle cx="301.8" cy="124.8" r="4.9"/>
<circle cx="301.8" cy="124.8" r="4.6"/>
<circle cx="301.8" cy="124.8" r="3.8"/>
<circle cx="301.8" cy="124.8" r="4.3"/>
<circle cx="320.1" cy="120.7" r="2.03"/>
</g>
<text font-size="4.2" x="360.8" y="270.7">B</text>
<g font-size="3.5">
<text x="287" y="100.9">R3.360</text>
<text x="26.1" y="106.3">.080</text>
<text x="167.4" y="104.3">B</text>
<text x="237" y="106.3">.345</text>
<text x="105.9" y="110.7">A</text>
<text x="200.8" y="110.7">A</text>
<text x="74.6" y="121.8">6.0°</text>
<text x="185.7" y="129.9">.154</text>
<text x="105.1" y="138">.148</text>
<text x="125.6" y="144.7">.328</text>
<text x="167.4" y="150.7">B</text>
<text x="115.7" y="175.8">.200</text>
<text x="188.1" y="177.6">.190</text>
<text x="188.1" y="215.1">.148</text>
<text x="115.7" y="222.9">.158</text>
</g>
<text font-size="3.5" fill="#191924" x="47.7" y="152.9">SECTION B-B</text>
<g font-size="2.8">
<text x="355.5" y="10.9">REVISIONS</text>
<text x="306.6" y="15.2">REV.</text>
<text x="346" y="15.2">DESCRIPTION</text>
<text x="405.1" y="15.2">DATE</text>
<text x="308.9" y="21.6">D</text>
<text x="334.8" y="21.6">RELEASED FOR PRODUCTION</text>
<text x="402.7" y="21.6">12/8/2020</text>
<text x="11.4" y="236.7">NOTES:</text>
<text x="11.4" y="240.5">1.</text>
<text x="21.4" y="240.5">3D CAD MODEL SHALL BE THE MASTER REFERENCE.</text>
<text x="21.4" y="244.4">REFER TO 3D CAD MODEL FOR ALL UNSPECIFIED GEOMETRY AND DIMENSIONS.</text>
<text x="11.4" y="248.2">2.</text>
<text x="21.4" y="248.2">MATERIAL: ABS, OPAQUE, WHITE</text>
<text x="314.4" y="251.4">SEE NOTES</text>
<text x="357.6" y="251.4">BATTERY PCB CHASSIS</text>
<text x="11.4" y="252">3.</text>
<text x="11.4" y="255.8">4.</text>
<text x="21.4" y="252">FINISH: SPI-D2 ON ALL SURFACES</text>
<text x="21.4" y="255.8">PART TO BE FREE OF FLASH OR GATE VESTIGE IN EXCESS OF 0.005&quot;</text>
<text x="314.4" y="258">SEE NOTES</text>
<text x="357.6" y="258">1842308</text>
<text x="11.4" y="259.7">5.</text>
<text x="11.4" y="263.5">6.</text>
<text x="21.4" y="259.7">PARTS TO BE FREE OF SCRATCHES, BUBBLES, VOIDS, BURNS, SCRATCHES, SURFACE BLEMISHES, JETTING MARKS, OR OTHER DEFECTS</text>
<text x="22" y="263.4">X.X DENOTES A CRITICAL INSPECTION DIMENSION</text>
<text x="418.5" y="258">D</text>
<text x="11.4" y="267.3">7.</text>
<text x="21.4" y="267.3">PARTING LINE(S), EJECTOR PIN(S), AND GATE(S) TO BE APPROVED BY CUSTOMER BEFORE PRODUCTION</text>
<text x="314.4" y="264.3">INJECTION MOLD</text>
<text x="379.4" y="270.1">2:1</text>
<text x="405.6" y="270.1">1 OF 1</text>
</g>
<text font-size="2.7" fill="#191924" x="204.5" y="275.4">foundationdevices.com</text>
<g font-size="1.8">
<text x="285.2" y="237.3">PROPRIETARY AND CONFIDENTIAL:</text>
<text x="285.2" y="240.8">THE INFORMATION CONTAINED IN THIS DRAWING IS CONFIDENTIAL.</text>
<text x="285.2" y="242.6">ANY REPRODUCTION IN PART OR AS A WHOLE WITHOUT THE WRITTEN</text>
<text x="285.2" y="244.4">PERMISSION OF FOUNDATION DEVICES IS PROHIBITED.</text>
<text x="285.2" y="248.2">UNLESS OTHERWISE SPECIFIED:</text>
<text x="314.4" y="248.2">MATERIAL:</text>
<text x="357.6" y="248.2">DESCRIPTION:</text>
<text x="314.4" y="254.5">FINISH:</text>
<text x="357.6" y="254.5">PART NUMBER:</text>
<text x="415.9" y="254.5">REVISION:</text>
<text x="314.4" y="260.9">PROCESS:</text>
<text x="357.6" y="260.8">DRAWN BY:</text>
<text x="386.4" y="260.8">DRAWN DATE:</text>
<text x="314.4" y="267.2">SUPPLIER PART NUMBER:</text>
<text x="357.6" y="267">SHEET SIZE:</text>
<text x="367.5" y="267">SCALE:</text>
<text x="396.1" y="267.2">SHEET:</text>
<text x="288.2" y="270.5">DO NOT SCALE DRAWING</text>
</g>
<g font-size="1.4">
<text x="287.2" y="250">DIMENSIONS ARE IN INCHES</text>
<text x="287.2" y="251.4">ALL UNTOLERANCED DIMENSIONS ARE BASIC</text>
<text x="287.2" y="252.8">TOLERANCES: ANGULAR</text>
<text x="295.9" y="254.2">LINEAR .X</text>
<text x="300.7" y="255.6">.XX</text>
<text x="300.7" y="257">.XXX</text>
<text x="304.8" y="255.6">0.01</text>
<text x="304.9" y="252.8">0.25</text>
<text x="304.9" y="254.2">0.1</text>
<text x="305" y="257">0.005</text>
<text x="287.2" y="260.6">FINISH</text>
</g>
<g font-size="1.4" fill="#191924">
<text x="287.2" y="262.1">INTERPRET GD&amp;T PER ASME Y14.5M-1994</text>
<text x="294.1" y="258.8">Ra 500</text>
</g>
</svg>
